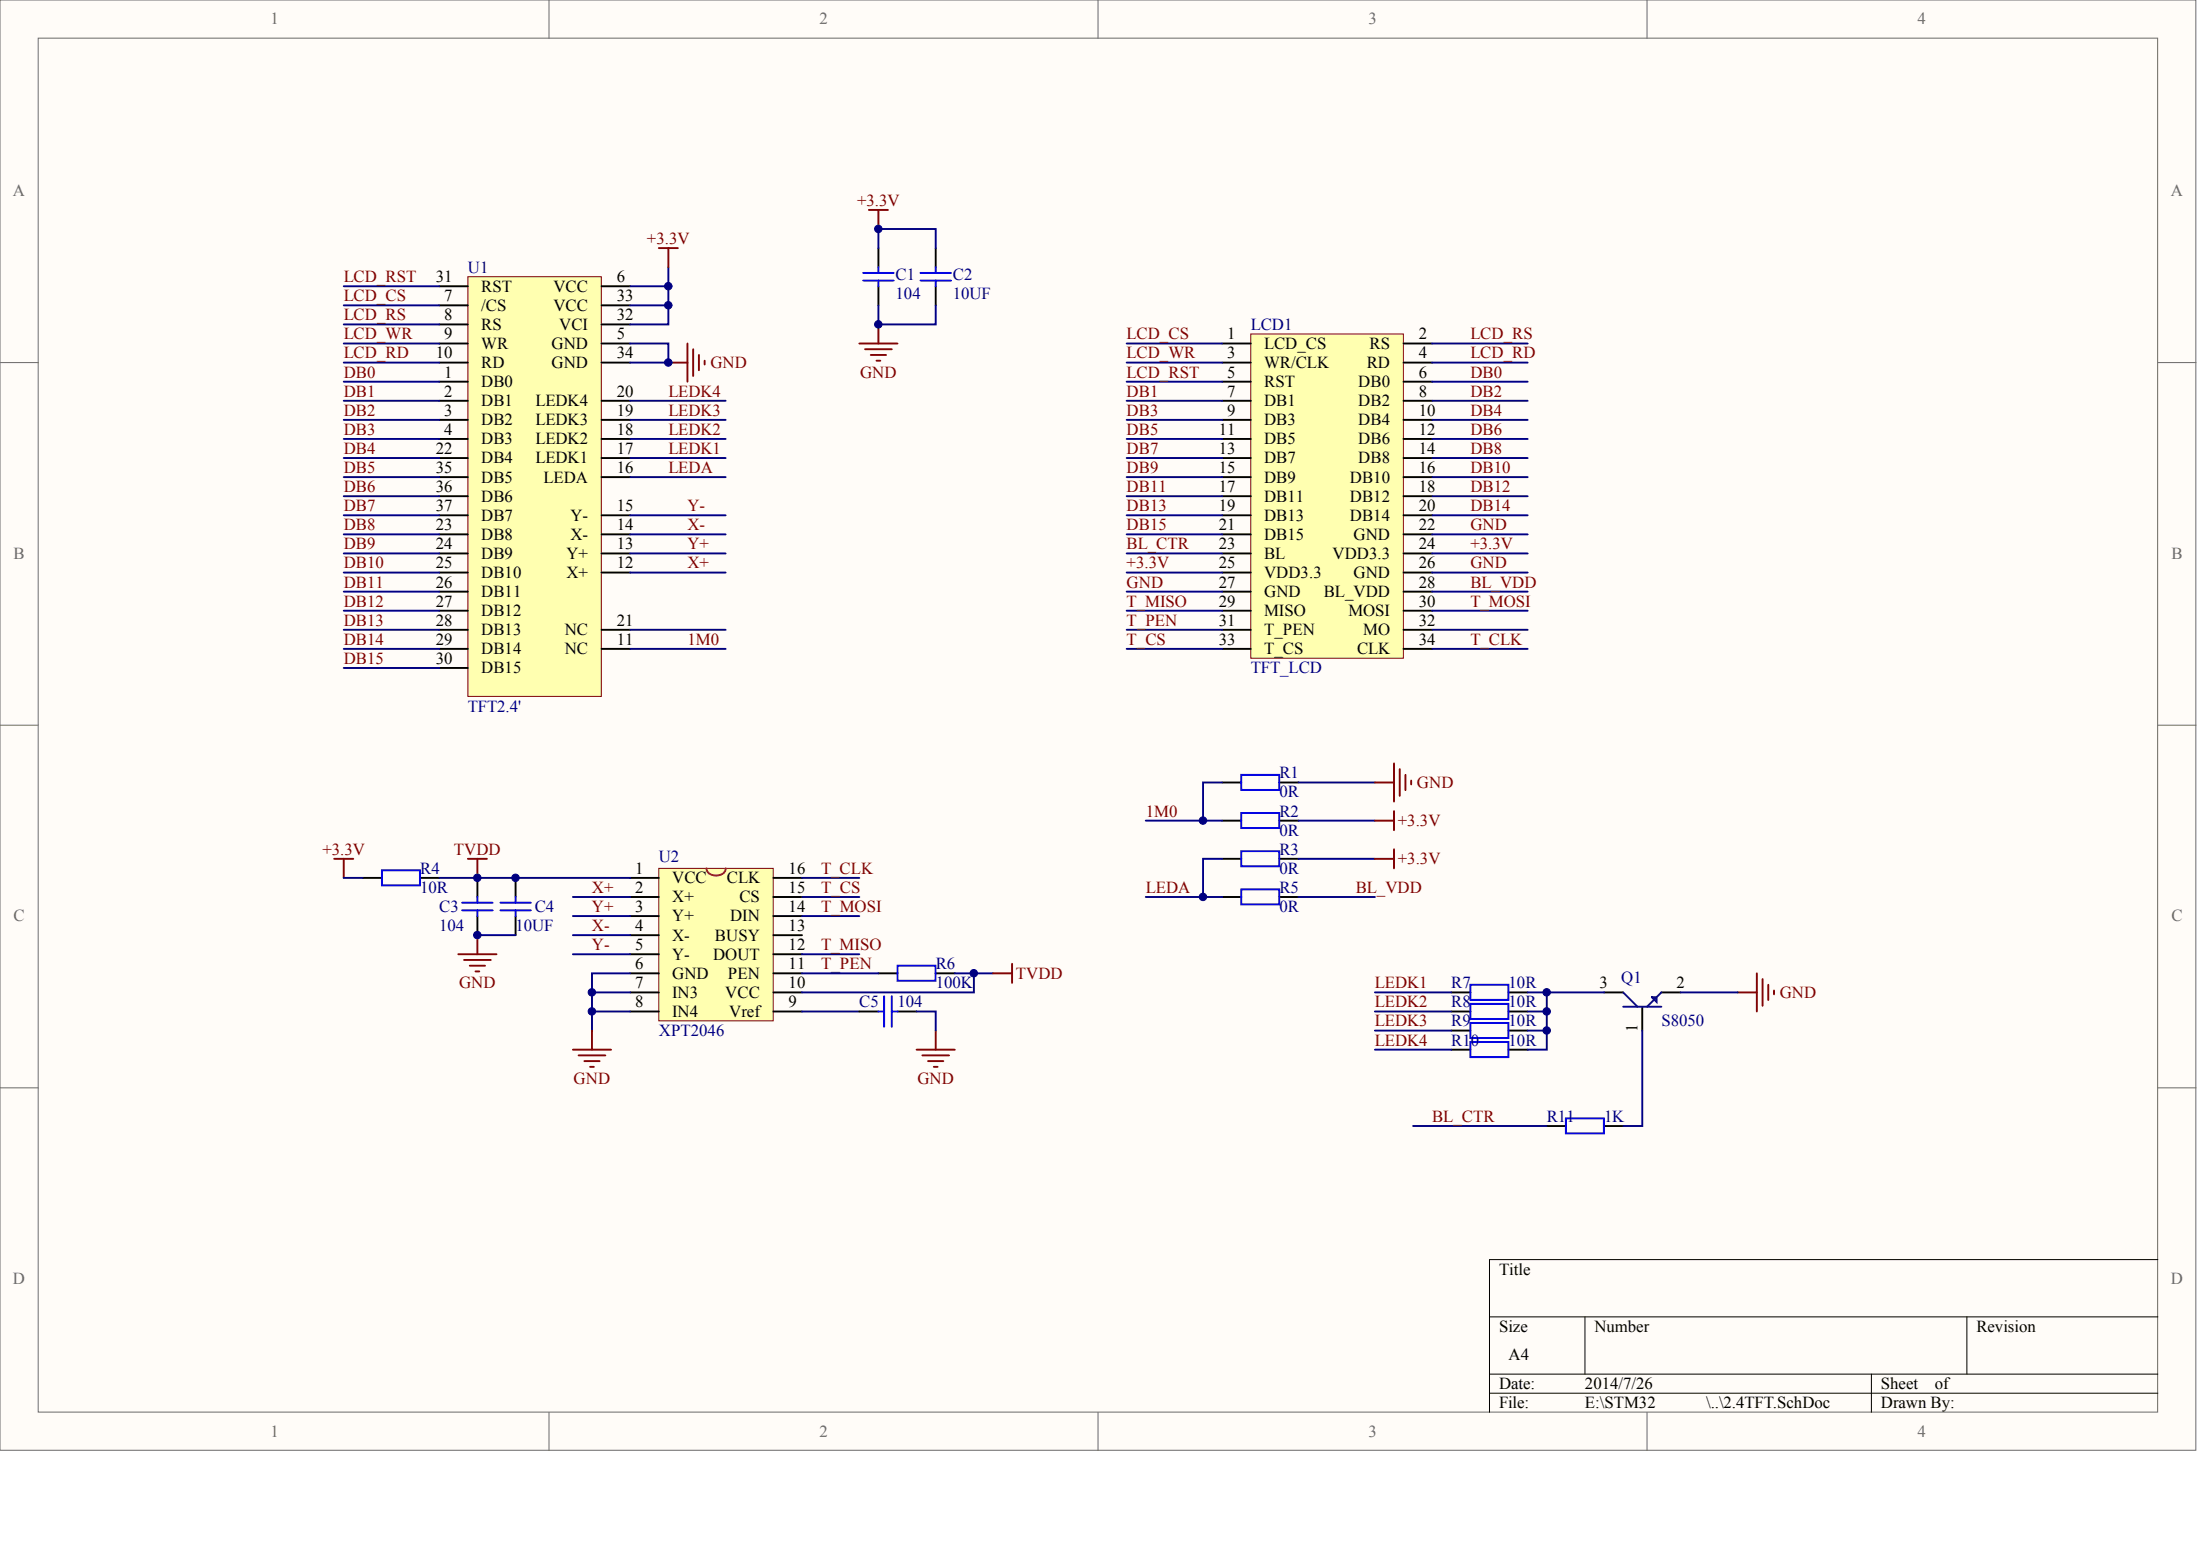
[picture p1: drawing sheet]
<svg xmlns="http://www.w3.org/2000/svg" width="840mm" height="594mm" viewBox="0 0 840 594" stroke-linecap="round" stroke-linejoin="round" font-family="sans-serif">
<g fill="#fffcf8" stroke="#696969" stroke-width=".38">
<path d="M0 0h838v553.4h-838z"/>
<path d="M14.6 14.6h808.8v524.2h-808.8z"/>
</g>
<path d="M209.5 0v14.6M419 0v14.6M628.6 0v14.6M0 138.4h14.6M823.5 138.4h14.6M0 276.7h14.6M823.5 276.7h14.6M0 415.1h14.6M823.5 415.1h14.6M209.5 538.9v14.5M419 538.9v14.5M628.6 538.9v14.5" fill="none" stroke="#696969" stroke-width=".38"/>
<path d="M823.5 480.6h-255.1v58.3M568.4 502.5h255.1M604.9 502.5v21.8M750.6 502.5v21.8M568.4 524.3h255.1M568.4 531.6h255.1M714.2 524.3v14.6" fill="none" stroke="#000" stroke-width=".38"/>
<path d="M178.6 105.6h50.9v160.1h-50.9z" fill="#ffffb0" stroke="#800000" stroke-width=".38"/>
<g fill="none" stroke="#000" stroke-width=".73">
<path d="M335.2 94.7v7.2M357.1 94.7v7.2M167.6 109.2h11M167.6 116.5h11M229.6 109.2h10.9M229.6 116.5h10.9M335.2 109.2v7.3M357.1 109.2v7.3M167.6 131.1h11M167.6 123.8h11M167.6 138.4h11M229.6 131.1h10.9"/>
<path d="M229.6 123.8h10.9M229.6 138.4h10.9M167.6 145.6h11M167.6 152.9h11M229.6 152.9h10.9M167.6 160.2h11M167.6 167.5h11M167.6 174.8h11M229.6 160.2h10.9M229.6 167.5h10.9M229.6 174.8h10.9M167.6 196.6h11"/>
<path d="M167.6 182h11M167.6 189.3h11M229.6 196.6h10.9M229.6 182h10.9M167.6 218.5h11M167.6 211.2h11M167.6 203.9h11M229.6 218.5h10.9M229.6 211.2h10.9M229.6 203.9h10.9M167.6 225.7h11M167.6 233h11"/>
<path d="M167.6 247.6h11M167.6 240.3h11M167.6 254.9h11M229.6 247.6h10.9M229.6 240.3h10.9"/>
</g>
<g fill="none" stroke="#000080" stroke-width=".73">
<path d="M335.2 94.7v-7.3h21.9v7.3M131.2 109.2h36.4M131.2 116.5h36.4M240.5 109.2h14.6M240.5 116.5h14.6M255.1 101.9v21.9h-14.6M335.2 116.5v7.3h21.9v-7.3M131.2 123.8h36.4M131.2 131.1h36.4M131.2 138.4h36.4M240.5 131.1h14.6v7.3h-14.6M131.2 145.6h36.4"/>
<path d="M131.2 152.9h36.4M240.5 152.9h36.4M131.2 160.2h36.4M131.2 167.5h36.4M131.2 174.8h36.4M240.5 160.2h36.4M240.5 167.5h36.4M240.5 174.8h36.4M131.2 182h36.4M131.2 189.3h36.4M131.2 196.6h36.4M240.5 182h36.4"/>
<path d="M240.5 196.6h36.4M131.2 203.9h36.4M131.2 211.2h36.4M131.2 218.5h36.4M240.5 203.9h36.4M240.5 211.2h36.4M240.5 218.5h36.4M131.2 225.7h36.4M131.2 233h36.4M131.2 240.3h36.4M131.2 247.6h36.4M131.2 254.9h36.4"/>
<path d="M240.5 240.3h36.4M240.5 247.6h36.4"/>
</g>
<path d="M329.4 104.1h11.7M329.4 107h11.7M335.2 101.9v2.2M335.2 107v2.2M351.3 104.1h11.6M351.3 107h11.6M357.1 101.9v2.2M357.1 107v2.2" fill="none" stroke="#00f" stroke-width=".73"/>
<g fill="none" stroke="#800000" stroke-width=".73">
<path d="M251.4 94.7h7.3M255.1 94.7v7.2M331.6 80.1h7.3M335.2 80.1v7.3M255.1 138.4h7.3M262.4 131.1v14.5M264.5 133.3v10.2M266.7 135.4v5.9M268.9 137.6v1.5M328 131.1h14.5M330.1 133.3h10.2M332.3 135.4h5.9"/>
<path d="M334.5 137.6h1.5M335.2 123.8v7.3"/>
</g>
<path d="M251.4 331.3h43.7v58.2h-43.7z" fill="#ffffb0" stroke="#800000" stroke-width=".38"/>
<g fill="none" stroke="#000" stroke-width=".73">
<path d="M138.5 335h7.3M160.3 335h7.3M182.2 335v7.3M196.8 335v7.3M240.5 335h10.9M295.2 335h10.9M182.2 349.5v7.3M196.8 349.5v7.3M240.5 342.3h10.9M240.5 349.5h10.9M240.5 356.8h10.9M295.2 342.3h10.9"/>
<path d="M295.2 349.5h10.9M295.2 356.8h10.9M240.5 364.1h10.9M240.5 371.4h10.9M240.5 378.7h10.9M295.2 364.1h10.9M295.2 371.4h10.9M295.2 378.7h10.9M335.2 371.4h7.3M357.1 371.4h7.3M240.5 385.9h10.9M295.2 385.9h10.9"/>
<path d="M328 385.9h7.2M342.5 385.9h7.3"/>
</g>
<path d="M269.6 331.3a3.7 3.7 0 0 0 5.4 2.5l.8-.4a2.28 2.28 0 0 0 1.1-2.1" fill="none" stroke="#f00" stroke-width=".73"/>
<g fill="none" stroke="#000080" stroke-width=".73">
<path d="M131.2 335h7.3M167.6 335h72.9M306.1 335h21.9M182.2 356.8h14.6M218.6 342.3h21.9M218.6 349.5h21.9M218.6 356.8h21.9M306.1 342.3h21.9M306.1 349.5h21.9M218.6 364.1h21.9M225.9 378.7h14.6M240.5 371.4h-14.6v21.8"/>
<path d="M306.1 364.1h21.9M306.1 371.4h29.1M364.4 371.4h14.6M371.7 371.4v7.3h-65.6M225.9 385.9h14.6M306.1 385.9h21.9M349.8 385.9h7.3v7.3"/>
</g>
<g fill="none" stroke="#00f" stroke-width=".73">
<path d="M145.8 332.1h14.5v5.7h-14.5zM176.4 344.4h11.6M176.4 347.3h11.6M182.2 342.3v2.1M182.2 347.3v2.2M190.9 344.4h11.7M190.9 347.3h11.7M196.8 342.3v2.1M196.8 347.3v2.2M342.5 368.5h14.5v5.7h-14.5zM335.2 385.9h2.2M337.4 380.1v11.7"/>
<path d="M340.3 380.1v11.7M340.3 385.9h2.2"/>
</g>
<g fill="none" stroke="#800000" stroke-width=".73">
<path d="M127.5 327.7h7.3M131.2 327.7v7.3M178.6 327.7h7.2M182.2 327.7v7.3M182.2 356.8v7.3M174.9 364.1h14.6M177.1 366.3h10.2M179.3 368.5h5.8M181.5 370.6h1.4M379 371.4h7.3M386.3 367.7v7.3M225.9 393.2v7.3"/>
<path d="M357.1 393.2v7.3M218.6 400.5h14.6M220.8 402.7h10.2M223 404.9h5.8M225.2 407.1h1.5M349.8 400.5h14.6M352 402.7h10.2M354.2 404.9h5.8M356.4 407.1h1.4"/>
</g>
<path d="M477.4 127.4h58.2v123.8h-58.2z" fill="#ffffb0" stroke="#800000" stroke-width=".38"/>
<g fill="none" stroke="#000" stroke-width=".73">
<path d="M466.4 131.1h11M466.4 138.4h11M535.7 131.1h10.9M535.7 138.4h10.9M466.4 145.6h11M466.4 152.9h11M535.7 145.6h10.9M535.7 152.9h10.9M466.4 160.2h11M466.4 167.5h11M466.4 174.8h11M535.7 160.2h10.9"/>
<path d="M535.7 167.5h10.9M535.7 174.8h10.9M466.4 182h11M466.4 189.3h11M466.4 196.6h11M535.7 182h10.9M535.7 189.3h10.9M535.7 196.6h10.9M466.4 203.9h11M466.4 211.2h11M466.4 218.5h11M535.7 203.9h10.9"/>
<path d="M535.7 211.2h10.9M535.7 218.5h10.9M466.4 225.7h11M466.4 233h11M535.7 225.7h10.9M535.7 233h10.9M466.4 240.3h11M466.4 247.6h11M535.7 240.3h10.9M535.7 247.6h10.9M466.4 298.6h7.3M488.3 298.6h7.3"/>
<path d="M466.4 313.1h7.3M488.3 313.1h7.3M466.4 327.7h7.3M488.3 327.7h7.3M466.4 342.3h7.3M488.3 342.3h7.3M553.9 378.7h7.3M575.7 378.7h7.3M612.2 378.7h7.3M634 378.7h7.3M553.9 385.9h7.3M553.9 393.2h7.3"/>
<path d="M575.7 385.9h7.3M575.7 393.2h7.3M626.8 384.5v8.7M553.9 400.5h7.3M575.7 400.5h7.3M590.3 429.6h7.3M612.2 429.6h7.3"/>
</g>
<g fill="none" stroke="#000080" stroke-width=".73">
<path d="M430 131.1h36.4M430 138.4h36.4M546.6 131.1h36.4M546.6 138.4h36.4M430 145.6h36.4M430 152.9h36.4M546.6 145.6h36.4M546.6 152.9h36.4M430 160.2h36.4M430 167.5h36.4M430 174.8h36.4M546.6 160.2h36.4"/>
<path d="M546.6 167.5h36.4M546.6 174.8h36.4M430 182h36.4M430 189.3h36.4M430 196.6h36.4M546.6 182h36.4M546.6 189.3h36.4M546.6 196.6h36.4M430 203.9h36.4M430 211.2h36.4M430 218.5h36.4M546.6 203.9h36.4"/>
<path d="M546.6 211.2h36.4M546.6 218.5h36.4M430 225.7h36.4M430 233h36.4M546.6 225.7h36.4M546.6 233h36.4M430 240.3h36.4M430 247.6h36.4M546.6 240.3h36.4M546.6 247.6h36.4M466.4 298.6h-7.3v14.5M495.6 298.6h29.1"/>
<path d="M437.3 313.1h29.1M495.6 313.1h29.1M466.4 327.7h-7.3v14.6M495.6 327.7h29.1M437.3 342.3h29.1M495.6 342.3h29.1M524.7 378.7h29.2M583 378.7h29.2M590.3 378.7v7.2h-7.3M641.3 378.7h21.9M524.7 385.9h29.2M524.7 393.2h29.2"/>
<path d="M590.3 385.9v7.3h-7.3M590.3 393.2v7.3h-7.3M626.8 393.2v36.4h-7.3M524.7 400.5h29.2M539.3 429.6h51"/>
</g>
<path d="M473.7 295.6h14.5v5.8h-14.5zM473.7 310.2h14.5v5.8h-14.5zM473.7 324.8h14.5v5.7h-14.5zM473.7 339.3h14.5v5.8h-14.5zM561.2 375.7h14.5v5.8h-14.5zM561.2 383h14.5v5.8h-14.5zM561.2 390.3h14.5v5.8h-14.5zM561.2 397.6h14.5v5.7h-14.5zM597.6 426.7h14.5v5.8h-14.5z" fill="none" stroke="#00f" stroke-width=".73"/>
<g fill="none" stroke="#800000" stroke-width=".73">
<path d="M524.7 298.6h7.3M532 291.3v14.5M534.2 293.5v10.2M536.4 295.6v5.9M538.6 297.8v1.5M524.7 313.1h7.3M532 309.5v7.3M524.7 327.7h7.3M532 324v7.3M663.2 378.7h7.3M670.5 371.4v14.5M672.7 373.6v10.2"/>
<path d="M674.9 375.7v5.9M677 377.9v1.5"/>
</g>
<path d="M619.5 378.7l5.4 5.4M634 378.7l-5.4 5.4M619.5 384.1h14.5M630.4 380.5h1.8v1.8z" fill="none" stroke="#11037f" stroke-width=".73"/>
<g fill="#000080" stroke="#000080" stroke-width=".38">
<circle cx="182.2" cy="356.8" r="1.42"/>
<circle cx="182.2" cy="334.9" r="1.42"/>
<circle cx="196.7" cy="334.9" r="1.42"/>
<circle cx="225.9" cy="385.9" r="1.42"/>
<circle cx="225.9" cy="378.6" r="1.42"/>
<circle cx="255" cy="138.3" r="1.42"/>
<circle cx="255" cy="116.5" r="1.42"/>
<circle cx="255" cy="109.2" r="1.42"/>
<circle cx="335.2" cy="123.8" r="1.42"/>
<circle cx="335.2" cy="87.3" r="1.42"/>
<circle cx="371.6" cy="371.3" r="1.42"/>
<circle cx="459.1" cy="342.2" r="1.42"/>
<circle cx="459.1" cy="313.1" r="1.42"/>
<circle cx="590.3" cy="393.2" r="1.42"/>
<circle cx="590.3" cy="385.9" r="1.42"/>
<circle cx="590.3" cy="378.6" r="1.42"/>
</g>
<g font-size="6.4" fill="#696969">
<text x="103.2" y="9.3">1</text>
<text x="312.7" y="9.3">2</text>
<text x="522.2" y="9.3">3</text>
<text x="731.8" y="9.3">4</text>
<text x="5" y="74.9">A</text>
<text x="828.5" y="74.9">A</text>
<text x="5.2" y="213.2">B</text>
<text x="828.7" y="213.2">B</text>
<text x="5.2" y="351.6">C</text>
<text x="828.7" y="351.6">C</text>
<text x="5" y="490">D</text>
<text x="828.5" y="490">D</text>
<text x="103.2" y="548.2">1</text>
<text x="312.7" y="548.2">2</text>
<text x="522.2" y="548.2">3</text>
<text x="731.8" y="548.2">4</text>
</g>
<g font-size="6.4" fill="#800000">
<text x="327.1" y="78.5">+3.3V</text>
<text x="246.9" y="93.1">+3.3V</text>
<text x="131.2" y="107.7">LCD_RST</text>
<text x="131.2" y="114.9">LCD_CS</text>
<text x="131.2" y="122.2">LCD_RS</text>
<text x="131.2" y="129.5">LCD_WR</text>
<text x="430" y="129.5">LCD_CS</text>
<text x="561.2" y="129.5">LCD_RS</text>
<text x="131.2" y="136.8">LCD_RD</text>
<text x="430" y="136.8">LCD_WR</text>
<text x="561.2" y="136.8">LCD_RD</text>
<text x="271.1" y="140.4">GND</text>
<text x="131.2" y="144.1">DB0</text>
<text x="328.2" y="144.1">GND</text>
<text x="430" y="144.1">LCD_RST</text>
<text x="561.2" y="144.1">DB0</text>
<text x="131.2" y="151.3">DB1</text>
<text x="255.1" y="151.3">LEDK4</text>
<text x="430" y="151.3">DB1</text>
<text x="561.2" y="151.3">DB2</text>
<text x="131.2" y="158.6">DB2</text>
<text x="255.1" y="158.6">LEDK3</text>
<text x="430" y="158.6">DB3</text>
<text x="561.2" y="158.6">DB4</text>
<text x="131.2" y="165.9">DB3</text>
<text x="255.1" y="165.9">LEDK2</text>
<text x="430" y="165.9">DB5</text>
<text x="561.2" y="165.9">DB6</text>
<text x="131.2" y="173.2">DB4</text>
<text x="255.1" y="173.2">LEDK1</text>
<text x="430" y="173.2">DB7</text>
<text x="561.2" y="173.2">DB8</text>
<text x="131.2" y="180.5">DB5</text>
<text x="255.1" y="180.5">LEDA</text>
<text x="430" y="180.5">DB9</text>
<text x="561.2" y="180.5">DB10</text>
<text x="131.2" y="187.8">DB6</text>
<text x="430" y="187.8">DB11</text>
<text x="561.2" y="187.8">DB12</text>
<text x="131.2" y="195">DB7</text>
<text x="262.4" y="195">Y-</text>
<text x="430" y="195">DB13</text>
<text x="561.2" y="195">DB14</text>
<text x="131.2" y="202.3">DB8</text>
<text x="262.4" y="202.3">X-</text>
<text x="430" y="202.3">DB15</text>
<text x="561.2" y="202.3">GND</text>
<text x="131.2" y="209.6">DB9</text>
<text x="262.4" y="209.6">Y+</text>
<text x="430" y="209.6">BL_CTR</text>
<text x="561.2" y="209.6">+3.3V</text>
<text x="131.2" y="216.9">DB10</text>
<text x="262.4" y="216.9">X+</text>
<text x="430" y="216.9">+3.3V</text>
<text x="561.2" y="216.9">GND</text>
<text x="131.2" y="224.2">DB11</text>
<text x="430" y="224.2">GND</text>
<text x="561.2" y="224.2">BL_VDD</text>
<text x="131.2" y="231.4">DB12</text>
<text x="430" y="231.4">T_MISO</text>
<text x="561.2" y="231.4">T_MOSI</text>
<text x="131.2" y="238.7">DB13</text>
<text x="430" y="238.7">T_PEN</text>
<text x="131.2" y="246">DB14</text>
<text x="262.4" y="246">1M0</text>
<text x="430" y="246">T_CS</text>
<text x="561.2" y="246">T_CLK</text>
<text x="131.2" y="253.3">DB15</text>
<text x="540.8" y="300.6">GND</text>
<text x="437.3" y="311.5">1M0</text>
<text x="533.5" y="315.2">+3.3V</text>
<text x="123" y="326.1">+3.3V</text>
<text x="173.2" y="326.1">TVDD</text>
<text x="533.5" y="329.8">+3.3V</text>
<text x="313.4" y="333.4">T_CLK</text>
<text x="225.9" y="340.7">X+</text>
<text x="313.4" y="340.7">T_CS</text>
<text x="437.3" y="340.7">LEDA</text>
<text x="517.4" y="340.7">BL_VDD</text>
<text x="225.9" y="348">Y+</text>
<text x="313.4" y="348">T_MOSI</text>
<text x="225.9" y="355.2">X-</text>
<text x="225.9" y="362.5">Y-</text>
<text x="313.4" y="362.5">T_MISO</text>
<text x="313.4" y="369.8">T_PEN</text>
<text x="175.2" y="377.1">GND</text>
<text x="387.7" y="373.4">TVDD</text>
<text x="524.7" y="377.1">LEDK1</text>
<text x="679.2" y="380.7">GND</text>
<text x="524.7" y="384.4">LEDK2</text>
<text x="524.7" y="391.7">LEDK3</text>
<text x="524.7" y="398.9">LEDK4</text>
<text x="218.9" y="413.5">GND</text>
<text x="350.1" y="413.5">GND</text>
<text x="546.6" y="428.1">BL_CTR</text>
</g>
<g font-size="6.4">
<text x="166.3" y="107.7">31</text>
<text x="235.4" y="107.7">6</text>
<text x="183.7" y="111.3">RST</text>
<text x="211.2" y="111.3">VCC</text>
<text x="169.5" y="114.9">7</text>
<text x="183.7" y="118.6">/CS</text>
<text x="211.2" y="118.6">VCC</text>
<text x="235.4" y="114.9">33</text>
<text x="169.5" y="122.2">8</text>
<text x="183.7" y="125.9">RS</text>
<text x="213.5" y="125.9">VCI</text>
<text x="235.4" y="122.2">32</text>
<text x="169.5" y="129.5">9</text>
<text x="235.4" y="129.5">5</text>
<text x="468.3" y="129.5">1</text>
<text x="541.5" y="129.5">2</text>
<text x="166.3" y="136.8">10</text>
<text x="183.7" y="133.1">WR</text>
<text x="210.5" y="133.1">GND</text>
<text x="235.4" y="136.8">34</text>
<text x="468.3" y="136.8">3</text>
<text x="482.5" y="133.1">LCD_CS</text>
<text x="522.7" y="133.1">RS</text>
<text x="541.5" y="136.8">4</text>
<text x="183.7" y="140.4">RD</text>
<text x="210.5" y="140.4">GND</text>
<text x="482.5" y="140.4">WR/CLK</text>
<text x="521.6" y="140.4">RD</text>
<text x="169.5" y="144.1">1</text>
<text x="183.7" y="147.7">DB0</text>
<text x="468.3" y="144.1">5</text>
<text x="482.5" y="147.7">RST</text>
<text x="518.4" y="147.7">DB0</text>
<text x="541.5" y="144.1">6</text>
<text x="169.5" y="151.3">2</text>
<text x="183.7" y="155">DB1</text>
<text x="204.4" y="155">LEDK4</text>
<text x="235.4" y="151.3">20</text>
<text x="468.3" y="151.3">7</text>
<text x="482.5" y="155">DB1</text>
<text x="518.4" y="155">DB2</text>
<text x="541.5" y="151.3">8</text>
<text x="169.5" y="158.6">3</text>
<text x="235.4" y="158.6">19</text>
<text x="468.3" y="158.6">9</text>
<text x="541.5" y="158.6">10</text>
<text x="169.5" y="165.9">4</text>
<text x="183.7" y="162.3">DB2</text>
<text x="204.4" y="162.3">LEDK3</text>
<text x="235.4" y="165.9">18</text>
<text x="465.1" y="165.9">11</text>
<text x="482.5" y="162.3">DB3</text>
<text x="518.4" y="162.3">DB4</text>
<text x="541.5" y="165.9">12</text>
<text x="166.3" y="173.2">22</text>
<text x="183.7" y="169.6">DB3</text>
<text x="204.4" y="169.6">LEDK2</text>
<text x="235.4" y="173.2">17</text>
<text x="465.1" y="173.2">13</text>
<text x="482.5" y="169.6">DB5</text>
<text x="518.4" y="169.6">DB6</text>
<text x="541.5" y="173.2">14</text>
<text x="183.7" y="176.8">DB4</text>
<text x="204.4" y="176.8">LEDK1</text>
<text x="482.5" y="176.8">DB7</text>
<text x="518.4" y="176.8">DB8</text>
<text x="166.3" y="180.5">35</text>
<text x="183.7" y="184.1">DB5</text>
<text x="207.4" y="184.1">LEDA</text>
<text x="235.4" y="180.5">16</text>
<text x="465.1" y="180.5">15</text>
<text x="482.5" y="184.1">DB9</text>
<text x="515.2" y="184.1">DB10</text>
<text x="541.5" y="180.5">16</text>
<text x="166.3" y="187.8">36</text>
<text x="183.7" y="191.4">DB6</text>
<text x="465.1" y="187.8">17</text>
<text x="482.5" y="191.4">DB11</text>
<text x="515.2" y="191.4">DB12</text>
<text x="541.5" y="187.8">18</text>
<text x="166.3" y="195">37</text>
<text x="235.4" y="195">15</text>
<text x="465.1" y="195">19</text>
<text x="541.5" y="195">20</text>
<text x="166.3" y="202.3">23</text>
<text x="183.7" y="198.7">DB7</text>
<text x="217.8" y="198.7">Y-</text>
<text x="235.4" y="202.3">14</text>
<text x="465.1" y="202.3">21</text>
<text x="482.5" y="198.7">DB13</text>
<text x="515.2" y="198.7">DB14</text>
<text x="541.5" y="202.3">22</text>
<text x="166.3" y="209.6">24</text>
<text x="183.7" y="206">DB8</text>
<text x="217.8" y="206">X-</text>
<text x="235.4" y="209.6">13</text>
<text x="465.1" y="209.6">23</text>
<text x="482.5" y="206">DB15</text>
<text x="516.6" y="206">GND</text>
<text x="541.5" y="209.6">24</text>
<text x="183.7" y="213.2">DB9</text>
<text x="216.2" y="213.2">Y+</text>
<text x="482.5" y="213.2">BL</text>
<text x="508.5" y="213.2">VDD3.3</text>
<text x="166.3" y="216.9">25</text>
<text x="183.7" y="220.5">DB10</text>
<text x="216.2" y="220.5">X+</text>
<text x="235.4" y="216.9">12</text>
<text x="465.1" y="216.9">25</text>
<text x="482.5" y="220.5">VDD3.3</text>
<text x="516.6" y="220.5">GND</text>
<text x="541.5" y="216.9">26</text>
<text x="166.3" y="224.2">26</text>
<text x="183.7" y="227.8">DB11</text>
<text x="465.1" y="224.2">27</text>
<text x="482.5" y="227.8">GND</text>
<text x="505.3" y="227.8">BL_VDD</text>
<text x="541.5" y="224.2">28</text>
<text x="166.3" y="231.4">27</text>
<text x="465.1" y="231.4">29</text>
<text x="541.5" y="231.4">30</text>
<text x="166.3" y="238.7">28</text>
<text x="183.7" y="235.1">DB12</text>
<text x="235.4" y="238.7">21</text>
<text x="465.1" y="238.7">31</text>
<text x="482.5" y="235.1">MISO</text>
<text x="514.6" y="235.1">MOSI</text>
<text x="541.5" y="238.7">32</text>
<text x="183.7" y="242.4">DB13</text>
<text x="215.5" y="242.4">NC</text>
<text x="482.5" y="242.4">T_PEN</text>
<text x="520.2" y="242.4">MO</text>
<text x="166.3" y="246">29</text>
<text x="183.7" y="249.7">DB14</text>
<text x="215.5" y="249.7">NC</text>
<text x="235.4" y="246">11</text>
<text x="465.1" y="246">33</text>
<text x="482.5" y="249.7">T_CS</text>
<text x="517.9" y="249.7">CLK</text>
<text x="541.5" y="246">34</text>
<text x="166.3" y="253.3">30</text>
<text x="183.7" y="256.9">DB15</text>
<text x="242.4" y="333.4">1</text>
<text x="301" y="333.4">16</text>
<text x="242.4" y="340.7">2</text>
<text x="256.5" y="337">VCC</text>
<text x="277.4" y="337">CLK</text>
<text x="301" y="340.7">15</text>
<text x="242.4" y="348">3</text>
<text x="256.5" y="344.3">X+</text>
<text x="282.2" y="344.3">CS</text>
<text x="301" y="348">14</text>
<text x="256.5" y="351.6">Y+</text>
<text x="278.7" y="351.6">DIN</text>
<text x="242.4" y="355.2">4</text>
<text x="256.5" y="358.9">X-</text>
<text x="272.9" y="358.9">BUSY</text>
<text x="301" y="355.2">13</text>
<text x="242.4" y="362.5">5</text>
<text x="301" y="362.5">12</text>
<text x="242.4" y="369.8">6</text>
<text x="256.5" y="366.2">Y-</text>
<text x="272.1" y="366.2">DOUT</text>
<text x="301" y="369.8">11</text>
<text x="242.4" y="377.1">7</text>
<text x="256.5" y="373.4">GND</text>
<text x="277.8" y="373.4">PEN</text>
<text x="301" y="377.1">10</text>
<text x="610.4" y="377.1">3</text>
<text x="639.9" y="377.1">2</text>
<text x="256.5" y="380.7">IN3</text>
<text x="276.8" y="380.7">VCC</text>
<text x="242.4" y="384.4">8</text>
<text x="256.5" y="388">IN4</text>
<text x="278.3" y="388">Vref</text>
<text x="301" y="384.4">9</text>
<text x="572.1" y="486.3">Title</text>
<text x="572.1" y="508.2">Size</text>
<text x="608.5" y="508.2">Number</text>
<text x="754.3" y="508.2">Revision</text>
<text x="575.7" y="519.1">A4</text>
<text x="572.1" y="530">Date:</text>
<text x="604.9" y="530">2014/7/26</text>
<text x="717.8" y="530">Sheet</text>
<text x="738.4" y="530">of</text>
<text x="572.1" y="537.3">File:</text>
<text x="604.9" y="537.3">E:\STM32</text>
<text x="651.1" y="537.3">\..\2.4TFT.SchDoc</text>
<text x="717.8" y="537.3">Drawn By:</text>
</g>
<g font-size="6.4" fill="#000080">
<text x="178.6" y="104">U1</text>
<text x="341.8" y="106.9">C1</text>
<text x="363.7" y="106.9">C2</text>
<text x="341.8" y="114.2">104</text>
<text x="363.7" y="114.2">10UF</text>
<text x="477.4" y="125.9">LCD1</text>
<text x="477.4" y="256.9">TFT_LCD</text>
<text x="178.6" y="271.5">TFT2.4'</text>
<text x="488.3" y="297">R1</text>
<text x="488.3" y="304.3">0R</text>
<text x="488.3" y="311.5">R2</text>
<text x="488.3" y="318.8">0R</text>
<text x="251.4" y="329">U2</text>
<text x="488.3" y="326.1">R3</text>
<text x="160.3" y="333.4">R4</text>
<text x="488.3" y="333.4">0R</text>
<text x="160.3" y="340.7">10R</text>
<text x="488.3" y="340.7">R5</text>
<text x="167.6" y="348">C3</text>
<text x="204.1" y="348">C4</text>
<text x="488.3" y="348">0R</text>
<text x="167.6" y="355.2">104</text>
<text x="196.8" y="355.2">10UF</text>
<text x="357.1" y="369.8">R6</text>
<text x="357.1" y="377.1">100K</text>
<text x="553.9" y="377.1">R7</text>
<text x="575.7" y="377.1">10R</text>
<text x="618.7" y="374.9">Q1</text>
<text x="328" y="384.4">C5</text>
<text x="342.5" y="384.4">104</text>
<text x="553.9" y="384.4">R8</text>
<text x="575.7" y="384.4">10R</text>
<text x="251.4" y="395.3">XPT2046</text>
<text x="553.9" y="391.7">R9</text>
<text x="575.7" y="391.7">10R</text>
<text x="634" y="391.7">S8050</text>
<text x="553.9" y="398.9">R10</text>
<text x="575.7" y="398.9">10R</text>
<text x="590.3" y="428.1">R11</text>
<text x="612.2" y="428.1">1K</text>
</g>
<text font-size="6.3" x="624.9" y="393.6" transform="rotate(-90 624.9 393.6)">1</text>
</svg>
